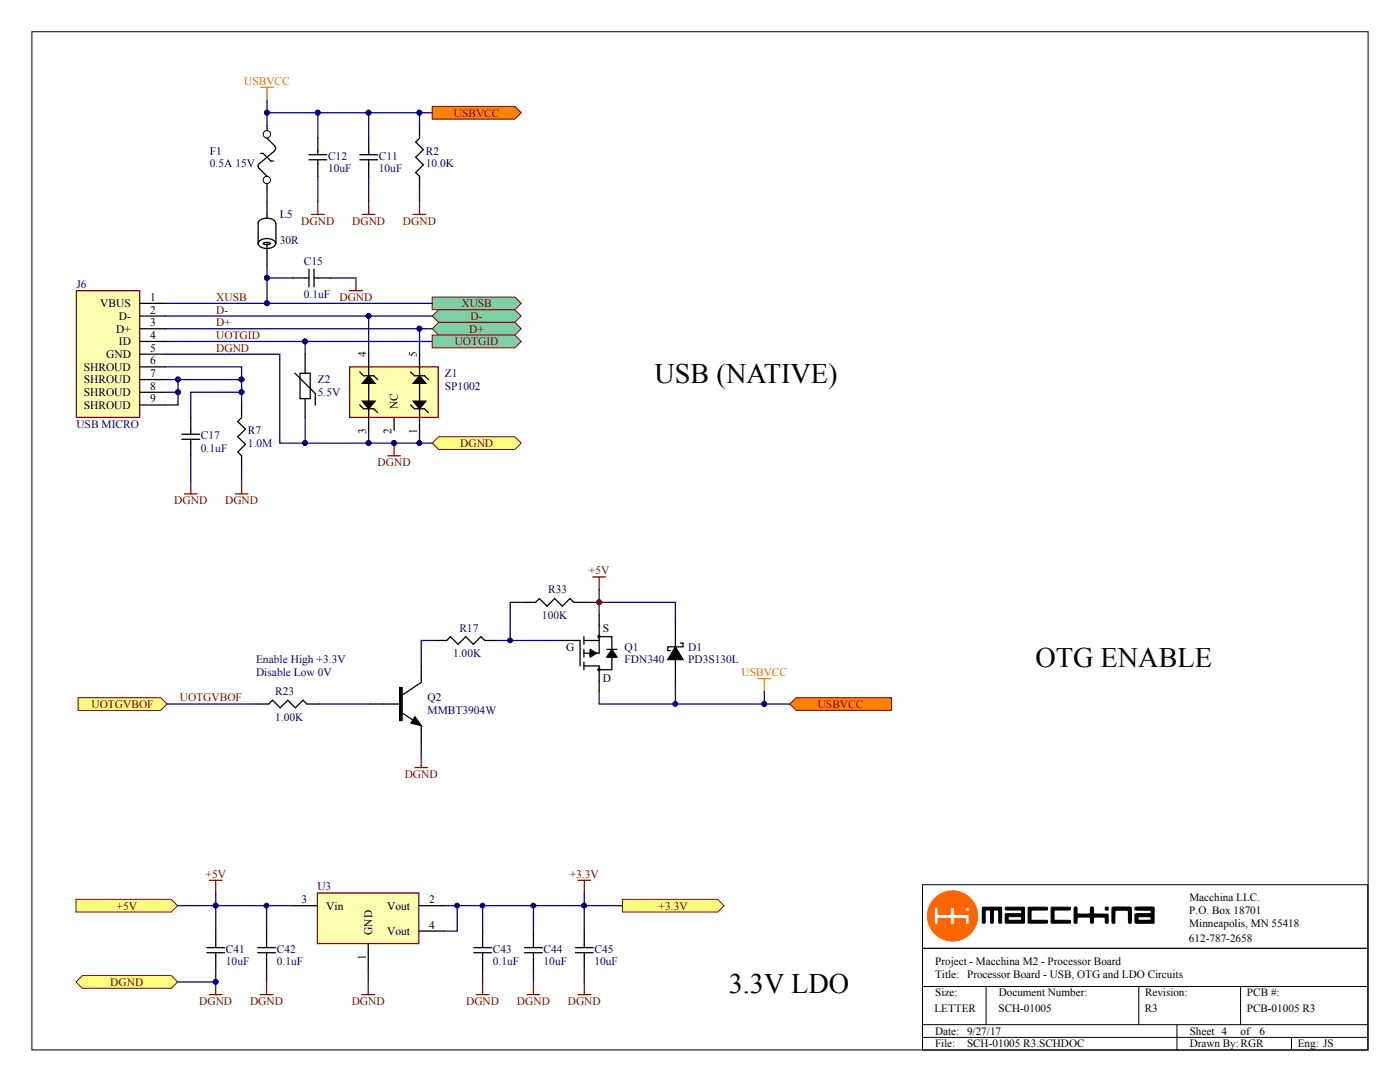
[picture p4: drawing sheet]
<svg xmlns="http://www.w3.org/2000/svg" width="279mm" height="216mm" viewBox="0 0 279 216" stroke-linecap="round" stroke-linejoin="round" font-family="sans-serif">
<path d="M6.4 6.3h266.6v203.2h-266.6zM184.1 176.5h88.9v12.7h-88.9zM184.1 189.2h88.9v20.3h-88.9zM184.1 196.8h88.9M196.8 196.8v7.7M227.3 196.8v7.7M247.6 196.8v7.7M184.1 204.5h88.9M184.1 207h88.9M234.9 204.5v5M257.7 207v2.5" fill="none" stroke="#000" stroke-width=".2"/>
<path d="M185.1 182.8a5 5 0 0 1 10 0 5 5 0 0 1-10 0zM186.5 181.2v2.9l.1 .3 .6-.1v-1l.7-.1 1.8 .1 .1 1.1 .4 .1 .2-.2 .1-1 2.1-.1 .1 1.2h.7v-1.8l-.1-.1h-2.8v-1.3a.4 .4 0 0 0-.5-.1 .4 .4 0 0 0-.3 .4v1h-2.4l-.1-1.3zM192.7 181.5a.4 .4 0 0 0 .8 0 .4 .4 0 0 0-.8 0z" fill="#f60" stroke="#f60" stroke-width=".2"/>
<g fill="#000" stroke="#000" stroke-width=".2">
<path d="M196.1 181h3.7l.1 3.2-.6-.1v-2.4l-.2-.1-.8 .1-.1 2.3a.29 .29 0 0 1-.3 .2 .29 .29 0 0 1-.2-.3v-2.2l-.2-.1h-.8l-.1 .1v2.4l-.5 .1zM205.2 181.1h3.8v.5h-3.1l-.1 .9 .1 1.1h3l.1 .6h-3.7zM209.8 181l3.8 .1v.4l-.2 .1h-2.9l-.1 .1v1.8l.1 .1 3.1 .1v.5h-3.8z"/>
<path d="M200.7 181l3.7 .1v3.1h-3.7v-1.8l3.1-.1 .1-.3-.1-.4-3.1-.1zM201.3 182.9l-.1 .5 .2 .2h2.4l.1-.1-.1-.6z"/>
</g>
<g fill="#000" stroke="#000" stroke-width=".25">
<path d="M214.4 181.1h.5l.1 1.2 1.8 .1h.7l.2-1.3 .4-.1 .2 1.4h2.8v1.7l-.5 .1v-1.1l-.2-.1h-1.8l-.4 .1v1.1h-.5l-.1-1.1-.2-.1a4.8 4.8 0 0 0-2.4 .1l-.1 1-.5 .1zM222 181.1h3.7l.1 .8-.1 2.3h-.4v-.1l-.1-2.4-2-.1-.7 .1v2.5h-.4a2.05 2.05 0 0 1-.2-1.6z"/>
<path d="M226.6 181.1l1.8-.1a2.99 2.99 0 0 1 1.9 .1v3.1h-3.7l-.1-.7a1.19 1.19 0 0 1 .2-1.1l2.9-.1 .2-.5-.2-.2h-3zM227.2 183l-.1 .4 .1 .2a5.3 5.3 0 0 0 2.5-.1l.1-.4-.3-.2z"/>
<circle cx="220.8" cy="181.3" r=".32"/>
</g>
<path d="M63.3 178.2h20.3v10.1h-20.3z" fill="#ffffb0" stroke="#800000" stroke-width=".25"/>
<g fill="none" stroke="#000" stroke-width=".25">
<path d="M41.3 190.1h3.5M41.3 189.1h3.5M43.1 185.8v3.3M43.1 190.1v3.3M51.4 190.1h3.6M51.4 189.1h3.6M53.2 185.8v3.3M53.2 190.1v3.3M58.3 180.7h5M73.5 188.3v5.1M83.6 180.7h5.1M83.6 185.8h5.1"/>
<path d="M94.5 190.1h3.6M94.5 189.1h3.6M96.3 185.8v3.3M96.3 190.1v3.3M104.7 190.1h3.5M104.7 189.1h3.5M106.5 185.8v3.3M106.5 190.1v3.3M114.8 190.1h3.6M114.8 189.1h3.6M116.6 185.8v3.3M116.6 190.1v3.3"/>
</g>
<path d="M41.8 175.7h2.5M43.1 175.7v2.5M115.3 175.7h2.6M116.6 175.7v2.5M51.9 198.5h2.6M53.2 195.9v2.6M72.2 198.5h2.6M73.5 195.9v2.6M95 198.5h2.6M96.3 195.9v2.6" fill="none" stroke="#800000" stroke-width=".25"/>
<path d="M116.6 178.2v2.5h-27.9M73.5 193.4v2.5" fill="none" stroke="#000080" stroke-width=".25"/>
<circle cx="116.6" cy="180.7" r=".48" fill="#000080" stroke="#000080" stroke-width=".2"/>
<g fill="#ffff80" stroke="#800000" stroke-width=".2">
<path d="M15.2 195.9l1.2-1.2h17.8l1.2 1.2-1.2 1.3h-17.8z" fill-rule="evenodd"/>
<path d="M124.2 179.5h19l1.3 1.2-1.3 1.3h-19z" fill-rule="evenodd"/>
<path d="M15.2 179.5h19l1.2 1.2-1.2 1.3h-19z" fill-rule="evenodd"/>
</g>
<g fill="none" stroke="#000080" stroke-width=".25">
<path d="M119.6 117.7v5M99.3 127.8h12.7M119.6 137.9v2.6h32.9v-2.6M43.1 178.2v2.5h15.2M35.4 180.7h7.7v5.1M43.1 193.4v2.5h-7.7M53.2 180.7v5.1M53.2 193.4v2.5M91.2 180.7v5.1h-2.5M96.3 180.7v5.1M96.3 193.4v2.5M106.5 180.7v5.1"/>
<path d="M106.5 193.4v2.5M116.6 193.4v2.5M124.2 180.7h-7.6v5.1"/>
</g>
<g fill="#000080" stroke="#000080" stroke-width=".2">
<circle cx="91.2" cy="180.7" r=".48"/>
<circle cx="96.3" cy="180.7" r=".48"/>
<circle cx="106.4" cy="180.7" r=".48"/>
<circle cx="116.6" cy="180.7" r=".48"/>
<circle cx="43" cy="195.9" r=".48"/>
<circle cx="43" cy="180.7" r=".48"/>
<circle cx="53.2" cy="180.7" r=".48"/>
<circle cx="119.5" cy="120.2" r=".48"/>
<circle cx="152.5" cy="140.5" r=".48"/>
</g>
<path d="M118.3 115.1h2.5M119.6 115.1v2.6M41.8 198.5h2.5M43.1 195.9v2.6M105.2 198.5h2.5M106.5 195.9v2.6M115.3 198.5h2.6M116.6 195.9v2.6" fill="none" stroke="#800000" stroke-width=".25"/>
<path d="M86.6 127.8h2.5l.8-.8 1.5 1.6 1.5-1.6 1.6 1.6 1.5-1.6 .7 .8h2.6M104.4 120.2h2.5l.8-.8 1.5 1.6 1.5-1.6 1.5 1.6 1.5-1.6 .8 .8h2.5" fill="none" stroke="#000" stroke-width=".25"/>
<path d="M151.3 135.4h2.5M152.5 135.4v2.5" fill="none" stroke="#fd8300" stroke-width=".25"/>
<path d="M15.6 139.2h16.5l1.2 1.3-1.2 1.2h-16.5z" fill-rule="evenodd" fill="#ffff80" stroke="#800000" stroke-width=".2"/>
<path d="M86.6 127.8h-2.5v5.1M104.4 120.2h-2.6v7.6M117 120.2h17.8v3.8M134.8 136.7v3.8M33.3 140.5h17.8M63.8 140.5h10.1M84.1 148.1v2.5" fill="none" stroke="#000080" stroke-width=".25"/>
<circle cx="119.5" cy="120.2" r=".48" fill="#800000" stroke="#800000" stroke-width=".2"/>
<g fill="#000080" stroke="#000080" stroke-width=".2">
<circle cx="101.8" cy="127.8" r=".48"/>
<circle cx="134.8" cy="140.5" r=".48"/>
</g>
<g fill="none" stroke="#000" stroke-width=".25">
<path d="M79.8 137.2h.5v6.6h-.5zM84.1 132.9v3.3l-3.8 2.5M112 127.8h3.8v5.1M116.5 127.8h3.1M116.5 132.9h3.1v5M116.5 127v1.6M116.5 129.6v1.5M116.5 132.1v1.5M116.5 130.3h1.3M117.8 129.8l1 .5-1 .5v-.7l.8 .2-.8 .3v-.3h.5M117.8 129.6l1.3 .7-1.3 .8zM119.6 127h2.5v2.6"/>
<path d="M119.6 122.7v7.6h-.5M121.1 129.6h2M122.1 131.1v2.5h-2.5M122.1 129.6l1 1.5h-2zM122.1 130.6v.5h.3l-.3-.8-.2 .8h.7l-.5-1-.5 1h1.3l-.8-1.3-.8 1.3M134.8 129.1l1.5 2.5h-3zM134.8 124v5.1M134.8 131.6v5.1M135.8 128.3h.5v.8h-3v.7h.5M51.1 140.5h2.5l.8-.8 1.5 1.5 1.5-1.5 1.6 1.5 1.5-1.5 .7 .8h2.6M73.9 140.5h6.4M80.3 142.3l3.8 2.5v3.3"/>
<circle cx="119.5" cy="127" r=".23"/>
<circle cx="119.5" cy="133.6" r=".23"/>
</g>
<g fill="#000">
<path d="M134.8 129.1l1.5 2.5h-3z"/>
<path d="M79.8 137.2h.5v6.6h-.5z" fill-rule="evenodd"/>
</g>
<path d="M82.8 153.2h2.5M84.1 150.6v2.6" fill="none" stroke="#800000" stroke-width=".25"/>
<path d="M82.8 143l1.3 1.8-2.1-.5z" fill="#000" stroke="#000" stroke-width=".25"/>
<path d="M157.6 140.5l1.3-1.3h19v2.5h-19z" fill-rule="evenodd" fill="#fd8300" stroke="#800000" stroke-width=".2"/>
<path d="M152.5 140.5h5.1" fill="none" stroke="#000080" stroke-width=".25"/>
<circle cx="152.5" cy="140.5" r=".48" fill="#000080" stroke="#000080" stroke-width=".2"/>
<path d="M69.8 58h2.5M71 55.5v2.5" fill="none" stroke="#800000" stroke-width=".25"/>
<path d="M69.8 73.2h17.7v10.1h-17.7z" fill="#ffffb0" stroke="#800000" stroke-width=".25"/>
<g fill="none" stroke="#000" stroke-width=".25">
<path d="M53.3 35.2v2.5M51.9 48a2.5 2.5 0 0 1 3 .3 .81 .81 0 0 1-.6 1.1 2.41 2.41 0 0 1-2.7-.5l-.1-.3zM52.6 48.5l.7-.1 .7 .2-.7 .2-.7-.1-.1-.1zM53.3 40.2v3.3M53.3 48.6v4.3M55 44.6a1.77 1.77 0 0 0-2.2-1 1.1 1.1 0 0 0-1.3 1v4M55.1 44.6v4M71.8 74.2l.8 .8h2l.8 .7M73.6 75l1.2 1.5h-2.5zM73.6 70.7v15.2M81.9 74.2l.8 .8h2l.8 .7M83.7 75l1.3 1.5h-2.5z"/>
<path d="M83.7 70.7v15.2M71.8 80.8l.8 .8h2l.8 .7M72.3 80.1h2.5l-1.2 1.5zM78.7 83.3v2.6M81.9 80.8l.8 .8h2l.8 .7M82.5 80.1h2.5l-1.3 1.5z"/>
</g>
<path d="M73.6 75l1.2 1.5h-2.5zM83.7 75l1.3 1.5h-2.5zM72.3 80.1h2.5l-1.2 1.5zM82.5 80.1h2.5l-1.3 1.5z" fill="#000"/>
<circle cx="53.3" cy="35.9" r=".74" fill="#ffffe8" stroke="#000" stroke-width=".2"/>
<path d="M53.3 25v2.6" fill="none" stroke="#000" stroke-width=".25"/>
<circle cx="53.3" cy="26.8" r=".74" fill="#ffffe8" stroke="#000" stroke-width=".2"/>
<g fill="none" stroke="#000" stroke-width=".25">
<path d="M51.7 32.6l-.2 .6 .3 .5M51.8 33.7l1.5 1.5M52 30.6h.5l1.5 1.5h.6M53.3 27.6l1.5 1.5M54.8 29.2l.2 .4-.2 .4M54.8 30.1l-3 2.5M61.7 31.9h3.5M61.7 30.9h3.5M63.4 27.6v3.3M63.4 31.9v3.3M71.8 31.9h3.6M71.8 30.9h3.6"/>
<path d="M73.6 27.6v3.3M73.6 31.9v3.3M83.7 25v2.6l-.7 .7 1.5 1.6-1.5 1.5 1.5 1.5-1.5 1.5 .7 .8v2.5M58.4 55.5h3.3M61.7 53.7v3.5M62.7 55.5h3.3M62.7 53.7v3.5M58.9 74.5l4 4v2.3M59.9 74.5h2v5h-2zM60.9 70.7v3.8M60.9 79.5v3.8M36.3 86.6h3.5"/>
<path d="M36.3 87.7h3.5M38.1 83.3v3.3M38.1 87.7v3.3M48.2 80.8v2.5l-.7 .8 1.5 1.5-1.5 1.5 1.5 1.6-1.5 1.5 .7 .8v2.5"/>
</g>
<path d="M52 17.4h2.6M53.3 17.4v2.6" fill="none" stroke="#fd8300" stroke-width=".25"/>
<path d="M82.5 42.8h2.5M83.7 40.2v2.6M46.9 98.6h2.6M48.2 96v2.6M77.4 91h2.5M78.7 88.4v2.6" fill="none" stroke="#800000" stroke-width=".25"/>
<path d="M53.3 20v5M33 68.1h53.3M33 63.1h53.3" fill="none" stroke="#000080" stroke-width=".25"/>
<g fill="#000080" stroke="#000080" stroke-width=".2">
<circle cx="53.3" cy="22.5" r=".48"/>
<circle cx="60.9" cy="68.1" r=".48"/>
<circle cx="78.6" cy="88.4" r=".48"/>
<circle cx="73.6" cy="63" r=".48"/>
</g>
<path d="M15.2 58h12.7v25.3h-12.7z" fill="#ffffb0" stroke="#800000" stroke-width=".25"/>
<path d="M27.9 70.7h5.1M27.9 60.5h5.1M27.9 63.1h5.1M27.9 65.6h5.1M27.9 68.1h5.1M27.9 73.2h5.1M27.9 75.7h5.1M27.9 78.3h5.1M27.9 80.8h5.1" fill="none" stroke="#000" stroke-width=".25"/>
<g fill="#7cd0a6" stroke="#800000" stroke-width=".2">
<path d="M86.3 59.3h16.4l1.3 1.2-1.3 1.3h-16.4z" fill-rule="evenodd"/>
<path d="M87.5 61.8h15.2l1.3 1.3-1.3 1.2h-15.2l-1.2-1.2z" fill-rule="evenodd"/>
<path d="M87.5 64.3h15.2l1.3 1.3-1.3 1.3h-15.2l-1.2-1.3z" fill-rule="evenodd"/>
</g>
<path d="M53.3 37.7v2.5M53.3 55.5h5.1M53.3 52.9v7.6M66 55.5h5M33 65.6h53.3M33 60.5h53.3" fill="none" stroke="#000080" stroke-width=".25"/>
<g fill="#000080" stroke="#000080" stroke-width=".2">
<circle cx="83.7" cy="65.6" r=".48"/>
<circle cx="53.3" cy="60.5" r=".48"/>
<circle cx="53.3" cy="55.4" r=".48"/>
</g>
<path d="M86.3 66.9h16.4l1.3 1.2-1.3 1.3h-16.4z" fill-rule="evenodd" fill="#7cd0a6" stroke="#800000" stroke-width=".2"/>
<path d="M87.5 87.1h15.2l1.3 1.3-1.3 1.3h-15.2l-1.2-1.3z" fill-rule="evenodd" fill="#ffff80" stroke="#800000" stroke-width=".2"/>
<g fill="none" stroke="#000080" stroke-width=".25">
<path d="M53.3 22.5h33M63.4 22.5v5.1M63.4 35.2v5M73.6 22.5v5.1M73.6 35.2v5M83.7 22.5v2.5M83.7 37.7v2.5M33 70.7h22.8v17.7h30.5M33 73.2h15.2v7.6M33 75.7h15.2M48.2 78.3h-10.1v5M60.9 68.1v2.6"/>
<path d="M48.2 93.5v2.5M60.9 83.3v5.1"/>
</g>
<g fill="#000080" stroke="#000080" stroke-width=".2">
<circle cx="60.9" cy="68.1" r=".48"/>
<circle cx="60.9" cy="88.4" r=".48"/>
<circle cx="73.6" cy="88.4" r=".48"/>
<circle cx="78.6" cy="88.4" r=".48"/>
<circle cx="83.7" cy="88.4" r=".48"/>
<circle cx="48.2" cy="75.7" r=".48"/>
<circle cx="48.2" cy="78.3" r=".48"/>
<circle cx="35.5" cy="75.7" r=".48"/>
<circle cx="53.3" cy="22.5" r=".48"/>
<circle cx="63.4" cy="22.5" r=".48"/>
<circle cx="73.6" cy="22.5" r=".48"/>
<circle cx="83.7" cy="22.5" r=".48"/>
</g>
<path d="M62.2 42.8h2.5M63.4 40.2v2.6M72.3 42.8h2.5M73.6 40.2v2.6" fill="none" stroke="#800000" stroke-width=".25"/>
<path d="M86.3 21.2h16.4l1.3 1.3-1.3 1.3h-16.4z" fill-rule="evenodd" fill="#fd8300" stroke="#800000" stroke-width=".2"/>
<path d="M36.8 98.6h2.5M38.1 96v2.6" fill="none" stroke="#800000" stroke-width=".25"/>
<path d="M33 78.3h2.5M35.5 75.7v5.1h-2.5M73.6 63.1v7.6M83.7 65.6v5.1M38.1 91v5M73.6 85.9v2.5M83.7 85.9v2.5" fill="none" stroke="#000080" stroke-width=".25"/>
<g fill="#000080" stroke="#000080" stroke-width=".2">
<circle cx="83.7" cy="65.6" r=".48"/>
<circle cx="73.6" cy="63" r=".48"/>
<circle cx="73.6" cy="88.4" r=".48"/>
<circle cx="83.7" cy="88.4" r=".48"/>
<circle cx="35.5" cy="78.3" r=".48"/>
<circle cx="35.5" cy="75.7" r=".48"/>
</g>
<g font-size="5.6">
<text x="130.6" y="76.5">USB (NATIVE)</text>
<text x="206.6" y="133.1">OTG ENABLE</text>
<text x="145.4" y="198.1">3.3V LDO</text>
</g>
<g font-size="2.3" fill="#fd8300">
<text x="48.7" y="16.9">USBVCC</text>
<text x="148" y="134.9">USBVCC</text>
</g>
<g font-size="2.3" fill="#800000">
<text x="90.6" y="23.3">USBVCC</text>
<text x="60.1" y="44.8">DGND</text>
<text x="70.3" y="44.8">DGND</text>
<text x="80.4" y="44.8">DGND</text>
<text x="43.1" y="60">XUSB</text>
<text x="43.1" y="65.1">D+</text>
<text x="43.1" y="62.6">D-</text>
<text x="67.7" y="60">DGND</text>
<text x="92.1" y="61.3">XUSB</text>
<text x="93.9" y="63.8">D-</text>
<text x="43.1" y="67.6">UOTGID</text>
<text x="43.1" y="70.2">DGND</text>
<text x="90.7" y="68.9">UOTGID</text>
<text x="93.7" y="66.4">D+</text>
<text x="91.8" y="89.2">DGND</text>
<text x="75.4" y="93">DGND</text>
<text x="34.8" y="100.6">DGND</text>
<text x="44.9" y="100.6">DGND</text>
<text x="117.5" y="114.6">+5V</text>
<text x="18.3" y="141.2">UOTGVBOF</text>
<text x="35.9" y="140">UOTGVBOF</text>
<text x="163.2" y="141.2">USBVCC</text>
<text x="80.8" y="155.2">DGND</text>
<text x="41" y="175.1">+5V</text>
<text x="113.7" y="175.1">+3.3V</text>
<text x="23.3" y="181.5">+5V</text>
<text x="131.4" y="181.5">+3.3V</text>
<text x="22" y="196.7">DGND</text>
<text x="39.8" y="200.5">DGND</text>
<text x="49.9" y="200.5">DGND</text>
<text x="70.2" y="200.5">DGND</text>
<text x="93" y="200.5">DGND</text>
<text x="103.2" y="200.5">DGND</text>
<text x="113.3" y="200.5">DGND</text>
</g>
<g font-size="2.3" fill="#000080">
<text x="41.9" y="30.9">F1</text>
<text x="41.9" y="33.4">0.5A 15V</text>
<text x="65.5" y="31.9">C12</text>
<text x="65.5" y="34.4">10uF</text>
<text x="75.6" y="31.9">C11</text>
<text x="75.6" y="34.4">10uF</text>
<text x="85" y="30.9">R2</text>
<text x="85" y="33.4">10.0K</text>
<text x="55.8" y="43.5">L5</text>
<text x="55.8" y="48.6">30R</text>
<text x="60.6" y="52.9">C15</text>
<text x="15.2" y="57.5">J6</text>
<text x="60.6" y="59.5">0.1uF</text>
<text x="63.4" y="76.5">Z2</text>
<text x="88.8" y="75.2">Z1</text>
<text x="88.8" y="77.8">SP1002</text>
<text x="63.4" y="79">5.5V</text>
<text x="15.2" y="85.4">USB MICRO</text>
<text x="40.1" y="87.7">C17</text>
<text x="49.5" y="86.6">R7</text>
<text x="49.5" y="89.2">1.0M</text>
<text x="40.1" y="90.2">0.1uF</text>
<text x="109.4" y="118.4">R33</text>
<text x="108.2" y="123.5">100K</text>
<text x="90.4" y="131.1">1.00K</text>
<text x="91.7" y="126">R17</text>
<text x="124.6" y="129.8">Q1</text>
<text x="137.3" y="129.8">D1</text>
<text x="51.1" y="134.9">Disable Low 0V</text>
<text x="51.1" y="132.4">Enable High +3.3V</text>
<text x="124.6" y="132.4">FDN340</text>
<text x="137.3" y="132.4">PD3S130L</text>
<text x="54.9" y="138.7">R23</text>
<text x="54.9" y="143.8">1.00K</text>
<text x="85.3" y="140">Q2</text>
<text x="85.3" y="142.5">MMBT3904W</text>
<text x="63.3" y="177.7">U3</text>
<text x="45.1" y="190.1">C41</text>
<text x="55.2" y="190.1">C42</text>
<text x="98.3" y="190.1">C43</text>
<text x="108.5" y="190.1">C44</text>
<text x="118.6" y="190.1">C45</text>
<text x="45.1" y="192.6">10uF</text>
<text x="55.2" y="192.6">0.1uF</text>
<text x="98.3" y="192.6">0.1uF</text>
<text x="108.5" y="192.6">10uF</text>
<text x="118.6" y="192.6">10uF</text>
</g>
<g font-size="2.3">
<text x="20" y="61.3">VBUS</text>
<text x="23.7" y="63.8">D-</text>
<text x="30" y="62.6">2</text>
<text x="30" y="60">1</text>
<text x="30" y="65.1">3</text>
<text x="21.2" y="71.4">GND</text>
<text x="23.2" y="66.4">D+</text>
<text x="23.7" y="68.9">ID</text>
<text x="30" y="70.2">5</text>
<text x="30" y="67.6">4</text>
<text x="73.1" y="71.2" transform="rotate(-90 73.1 71.2)">4</text>
<text x="83.2" y="71.2" transform="rotate(-90 83.2 71.2)">5</text>
<text x="16.7" y="74">SHROUD</text>
<text x="16.7" y="76.5">SHROUD</text>
<text x="30" y="72.7">6</text>
<text x="30" y="75.2">7</text>
<text x="30" y="77.8">8</text>
<text x="16.7" y="79">SHROUD</text>
<text x="16.7" y="81.6">SHROUD</text>
<text x="30" y="80.3">9</text>
<text x="79.4" y="81.6" transform="rotate(-90 79.4 81.6)">NC</text>
<text x="73.1" y="86.5" transform="rotate(-90 73.1 86.5)">3</text>
<text x="78.1" y="86.5" transform="rotate(-90 78.1 86.5)">2</text>
<text x="83.2" y="86.5" transform="rotate(-90 83.2 86.5)">1</text>
<text x="113" y="129.8">G</text>
<text x="120.3" y="126">S</text>
<text x="120.3" y="136.2">D</text>
<text x="60.2" y="180.2">3</text>
<text x="65.1" y="181.5">Vin</text>
<text x="77.3" y="181.5">Vout</text>
<text x="85.7" y="180.2">2</text>
<text x="85.7" y="185.3">4</text>
<text x="73" y="191.5" transform="rotate(-90 73 191.5)">1</text>
<text x="74.3" y="186.6" transform="rotate(-90 74.3 186.6)">GND</text>
<text x="77.3" y="186.6">Vout</text>
</g>
<g font-size="2.2">
<text x="237.4" y="179.8">Macchina LLC.</text>
<text x="237.3" y="182.3">P.O. Box 18701</text>
<text x="237.3" y="185">Minneapolis, MN 55418</text>
<text x="237.3" y="188">612-787-2658</text>
<text x="186.6" y="195.2">Title: Processor Board - USB, OTG and LDO Circuits</text>
<text x="186.6" y="192.5">Project - Macchina M2 - Processor Board</text>
<text x="186.5" y="202">LETTER</text>
<text x="186.6" y="198.8">Size:</text>
<text x="199.3" y="202">SCH-01005</text>
<text x="199.3" y="198.8">Document Number:</text>
<text x="228.5" y="202">R3</text>
<text x="228.5" y="198.8">Revision:</text>
<text x="248.8" y="202">PCB-01005 R3</text>
<text x="248.9" y="198.8">PCB #:</text>
<text x="186.6" y="206.5">Date: 9/27/17</text>
<text x="186.6" y="209">File:</text>
<text x="193" y="209">SCH-01005 R3.SCHDOC</text>
<text x="237.4" y="206.5">Sheet 4</text>
<text x="237.4" y="209">Drawn By:RGR</text>
<text x="247.6" y="206.5">of</text>
<text x="251.4" y="206.5">6</text>
<text x="259" y="209">Eng: JS</text>
</g>
</svg>
